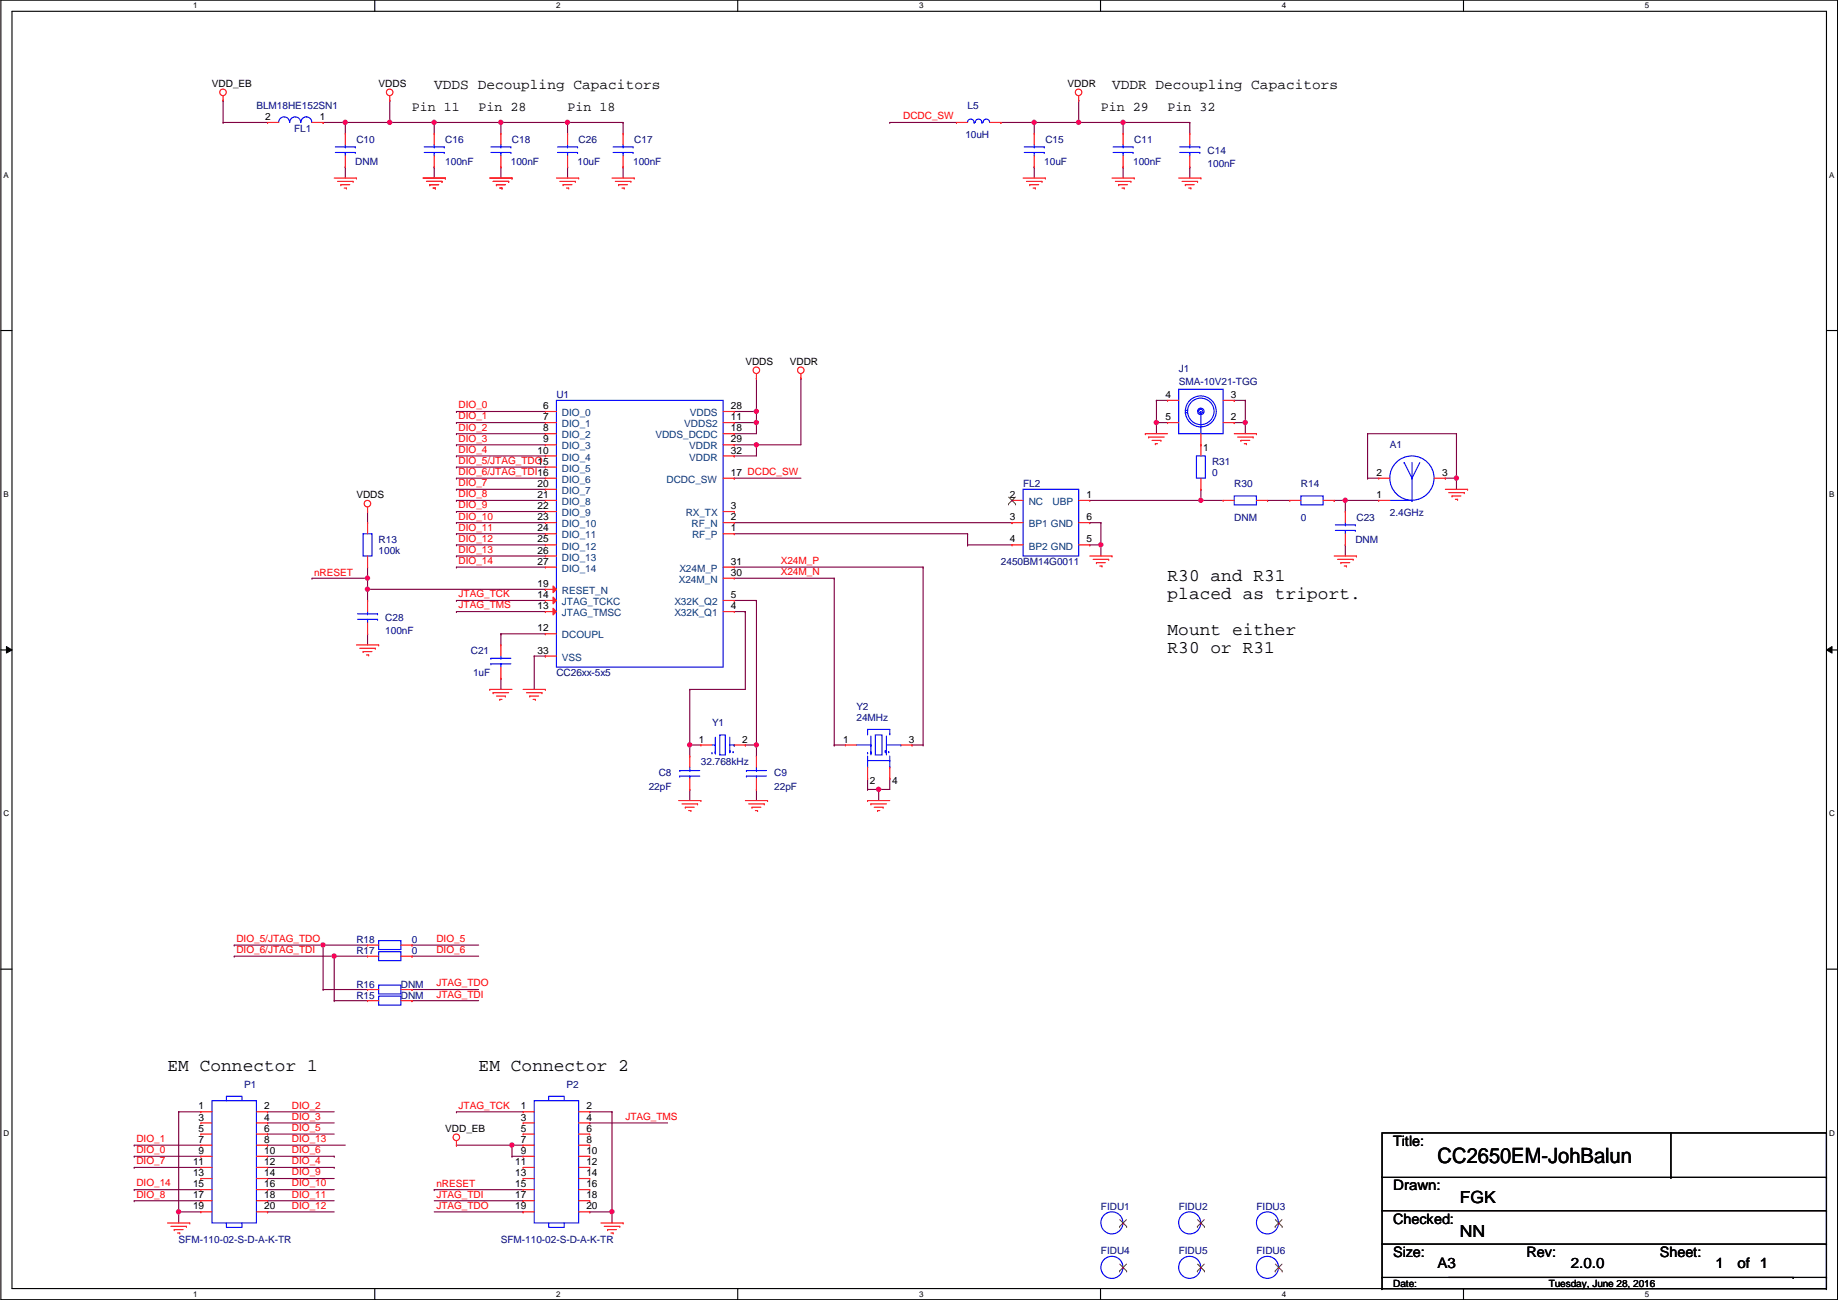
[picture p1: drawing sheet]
<svg xmlns="http://www.w3.org/2000/svg" width="420mm" height="297mm" viewBox="0 0 420 297" stroke-linecap="round" stroke-linejoin="round" font-family="sans-serif">
<path d="M.2 0h419.9v297h-419.9zM2.7 2.6h414.8v291.8h-414.8z" fill="none" stroke="#000" stroke-width=".25"/>
<g fill="#fff">
<path d="M44.2 .3h1v2h-1z"/>
<path d="M44.2 294.7h1v2h-1z"/>
</g>
<path d="M85.7 0v2.6M85.7 294.4v2.6" fill="none" stroke="#000" stroke-width=".25"/>
<g fill="#fff">
<path d="M127.1 .3h1v2h-1z"/>
<path d="M127.1 294.7h1v2h-1z"/>
</g>
<path d="M168.6 0v2.6M168.6 294.4v2.6" fill="none" stroke="#000" stroke-width=".25"/>
<g fill="#fff">
<path d="M210.1 .3h1v2h-1z"/>
<path d="M210.1 294.7h1v2h-1z"/>
</g>
<path d="M251.6 0v2.6M251.6 294.4v2.6" fill="none" stroke="#000" stroke-width=".25"/>
<g fill="#fff">
<path d="M293 .3h1v2h-1z"/>
<path d="M293 294.7h1v2h-1z"/>
</g>
<path d="M334.5 0v2.6M334.5 294.4v2.6" fill="none" stroke="#000" stroke-width=".25"/>
<g fill="#fff">
<path d="M376 .3h1v2h-1z"/>
<path d="M376 294.7h1v2h-1z"/>
<path d="M.8 39h1.2v2h-1.2z"/>
<path d="M418.2 39h1.1v2h-1.1z"/>
<path d="M.8 112h1.2v2h-1.2z"/>
<path d="M418.2 112h1.1v2h-1.1z"/>
</g>
<path d="M.2 75.5h2.5M417.5 75.5h2.6" fill="none" stroke="#000" stroke-width=".25"/>
<g fill="#fff">
<path d="M.8 185h1.3v1.9h-1.3z"/>
<path d="M418.2 185h1.2v1.9h-1.2z"/>
</g>
<path d="M.2 148.5h2.5M417.5 148.5h2.6" fill="none" stroke="#000" stroke-width=".25"/>
<path d="M1.5 147.7l1.2 .8-1.2 .7zM417.5 148.5l1.3-.8v1.5z" fill="#000"/>
<path d="M1.5 147.7l1.2 .8-1.2 .7zM417.5 148.5l1.3-.8v1.5z" fill="none" stroke="#000" stroke-width=".23"/>
<g fill="#fff">
<path d="M.8 257.9h1.3v2h-1.3z"/>
<path d="M418.2 257.9h1.2v2h-1.2z"/>
</g>
<path d="M.2 221.4h2.5M417.5 221.4h2.6" fill="none" stroke="#000" stroke-width=".25"/>
<g fill="none" stroke="#800040" stroke-width=".25">
<path d="M167.8 99.1h.1M167.8 94h.1M167.8 99.1h5.1M167.8 94h5.1M172.9 86.4h.1M172.9 94h.1M172.9 86.4v10.2M167.8 129.6h43.2M167.8 132.1h22.9M190.7 132.1h.1M211 129.6h.1M134.8 256.6h.1"/>
<path d="M134.8 256.6h17.8"/>
</g>
<circle cx="172.9" cy="96.5" r=".49" fill="#f0f"/>
<circle cx="172.9" cy="96.5" r=".49" fill="none" stroke="#f0f" stroke-width=".25"/>
<circle cx="172.9" cy="94" r=".49" fill="#f0f"/>
<circle cx="172.9" cy="94" r=".49" fill="none" stroke="#f0f" stroke-width=".25"/>
<path d="M167.8 96.6h.1M167.8 96.6h5.1M172.9 96.6h.1M172.9 96.6v2.5M183.1 86.4h.1M183.1 86.4v15.2M167.8 101.6h.1M167.8 104.2h.1M167.8 101.6h5.1M172.9 101.6h.1M172.9 101.6v2.6h-5.1" fill="none" stroke="#800040" stroke-width=".25"/>
<circle cx="172.9" cy="101.6" r=".49" fill="#f0f"/>
<circle cx="172.9" cy="101.6" r=".49" fill="none" stroke="#f0f" stroke-width=".25"/>
<path d="M284.7 91.5h.1M284.7 91.5v5.1M167.8 109.3h.1M167.8 109.3h15.3M172.9 101.6h.1M172.9 101.6h10.2M307.5 114.3h.1M307.5 114.3h7.7" fill="none" stroke="#800040" stroke-width=".25"/>
<circle cx="284.7" cy="96.5" r=".49" fill="#f0f"/>
<circle cx="284.7" cy="96.5" r=".49" fill="none" stroke="#f0f" stroke-width=".25"/>
<path d="M167.8 139.7h2.6M167.8 137.2h5.1M170.4 139.7h.1M170.4 139.7v17.8M172.9 137.2h.1M172.9 137.2v33" fill="none" stroke="#800040" stroke-width=".25"/>
<circle cx="172.9" cy="170.2" r=".49" fill="#f0f"/>
<circle cx="172.9" cy="170.2" r=".49" fill="none" stroke="#f0f" stroke-width=".25"/>
<path d="M84 134.7h40.7M124.7 134.7h.1" fill="none" stroke="#800040" stroke-width=".25"/>
<circle cx="84" cy="134.6" r=".49" fill="#f0f"/>
<circle cx="84" cy="134.6" r=".49" fill="none" stroke="#f0f" stroke-width=".25"/>
<path d="M40.8 254h.1M40.8 254h5.1M40.8 254v25.4M40.8 276.9h.1M40.8 276.9h5.1" fill="none" stroke="#800040" stroke-width=".25"/>
<circle cx="40.8" cy="276.9" r=".49" fill="#f0f"/>
<circle cx="40.8" cy="276.9" r=".49" fill="none" stroke="#f0f" stroke-width=".25"/>
<path d="M71.3 132.1h.1M71.3 132.1h12.7M84 132.1h.1M84 134.7h.1M84 129.6v5.1" fill="none" stroke="#800040" stroke-width=".25"/>
<circle cx="84" cy="132.1" r=".49" fill="#f0f"/>
<circle cx="84" cy="132.1" r=".49" fill="none" stroke="#f0f" stroke-width=".25"/>
<g fill="none" stroke="#800040" stroke-width=".25">
<path d="M104.3 94h.1M104.3 96.6h.1M104.3 99.1h.1M104.3 94h20.4M104.3 96.6h20.4M104.3 99.1h20.4M84 119.4h.1M84 116.9v2.5M104.3 101.6h.1M104.3 104.2h.1M104.3 106.7h.1M104.3 109.3h.1"/>
<path d="M104.3 101.6h20.4M104.3 104.2h20.4M104.3 106.7h20.4M104.3 109.3h20.4M84 137.2h.1M84 134.7v2.5M104.3 139.7h.1M104.3 137.2h.1M104.3 139.7h20.4M104.3 137.2h20.4M84 144.8h.1M84 144.8v2.6"/>
<path d="M114.5 155h.1M114.5 144.8h.1M114.5 144.8v2.6M114.5 155v2.5M114.5 144.8h10.2M122.1 149.9h.1M122.1 149.9v7.6M122.1 149.9h2.6M124.7 149.9h.1M61.2 256.6h.1M61.2 256.6h15.2M134.8 254h.1"/>
<path d="M134.8 254h5.1M139.9 254h.1M139.9 254v25.4M30.7 264.2h.1M30.7 261.7h.1M30.7 264.2h15.2M30.7 261.7h15.2M99.3 271.8h.1M99.3 271.8h20.3M134.8 276.9h.1M134.8 276.9h5.1M139.9 276.9h.1"/>
</g>
<circle cx="139.9" cy="276.9" r=".49" fill="#f0f"/>
<circle cx="139.9" cy="276.9" r=".49" fill="none" stroke="#f0f" stroke-width=".25"/>
<g fill="none" stroke="#800040" stroke-width=".25">
<path d="M312.6 99.1h.1M312.6 99.1v10.2M312.6 99.1h20.3M332.9 99.1h.1M332.9 99.1v10.2M104.3 111.8h.1M104.3 114.3h.1M104.3 116.9h.1M104.3 119.4h.1M104.3 111.8h20.4M104.3 114.3h20.4M104.3 116.9h20.4"/>
<path d="M104.3 119.4h20.4M312.6 109.3h.1M312.6 109.3h2.6M104.3 122h.1M104.3 124.5h.1M104.3 127h.1M104.3 129.6h.1M104.3 122h20.4M104.3 124.5h20.4M104.3 127h20.4M104.3 129.6h20.4M167.8 122h53.4"/>
<path d="M221.2 122h.1M221.2 124.5h.1M221.2 122v2.5M61.2 254h.1M61.2 254h15.2M104.3 254h.1M104.3 254h15.3M61.2 269.3h.1M61.2 271.8h.1M61.2 274.4h.1M61.2 276.9h.1M61.2 269.3h15.2"/>
<path d="M61.2 271.8h15.2M61.2 274.4h15.2M61.2 276.9h15.2"/>
</g>
<circle cx="332.9" cy="109.2" r=".49" fill="#f0f"/>
<circle cx="332.9" cy="109.2" r=".49" fill="none" stroke="#f0f" stroke-width=".25"/>
<g fill="none" stroke="#800040" stroke-width=".25">
<path d="M264.4 91.5h.1M264.4 96.6h.1M264.4 91.5h2.5M264.4 96.6h2.5M264.4 91.5v5.1M282.1 91.5h.1M282.1 96.6h.1M282.1 91.5h2.6M282.1 96.6h2.6M284.7 96.6h.1M284.7 96.6v2.5M307.5 114.3h.1"/>
<path d="M307.5 114.3v2.6M330.4 109.3h.1M330.4 109.3h2.5M332.9 109.3h.1M332.9 109.3v2.5"/>
</g>
<circle cx="264.3" cy="96.5" r=".49" fill="#f0f"/>
<circle cx="264.3" cy="96.5" r=".49" fill="none" stroke="#f0f" stroke-width=".25"/>
<path d="M264.4 96.6h.1M264.4 96.6v2.5M289.8 114.3h.1M289.8 114.3h5M61.2 266.7h15.2M76.4 266.7h.1M104.3 261.7h.1M104.3 261.7h12.7" fill="none" stroke="#800040" stroke-width=".25"/>
<circle cx="117" cy="261.6" r=".49" fill="#f0f"/>
<circle cx="117" cy="261.6" r=".49" fill="none" stroke="#f0f" stroke-width=".25"/>
<g fill="none" stroke="#800040" stroke-width=".25">
<path d="M190.7 170.2h.1M190.7 170.2h2.5M198.3 177.8h.1M198.3 177.8v2.6M203.4 177.8h.1M203.4 177.8v2.6h-5.1M208.5 170.2h.1M208.5 170.2h2.5M198.3 180.4h.1M200.9 180.4h.1M200.9 180.4v2.5M117 264.2h.1"/>
<path d="M117 261.7h.1M117 264.2h2.6M117 261.7v2.5M117 261.7h2.6M119.6 261.7h.1"/>
</g>
<circle cx="200.8" cy="180.4" r=".49" fill="#f0f"/>
<circle cx="200.8" cy="180.4" r=".49" fill="none" stroke="#f0f" stroke-width=".25"/>
<path d="M190.7 132.1v38.1M211 129.6v40.6M157.7 170.2h.1M157.7 170.2h2.5M170.4 170.2h.1M170.4 170.2h2.5M190.7 170.2h.1M211 170.2h.1" fill="none" stroke="#800040" stroke-width=".25"/>
<circle cx="157.7" cy="170.2" r=".49" fill="#f0f"/>
<circle cx="157.7" cy="170.2" r=".49" fill="none" stroke="#f0f" stroke-width=".25"/>
<g fill="none" stroke="#800040" stroke-width=".25">
<path d="M157.7 157.5h.1M157.7 157.5v15.3M157.7 157.5h12.7M157.7 170.2h.1M172.9 170.2h.1M172.9 170.2v2.6M157.7 180.4h.1M157.7 180.4v2.5M172.9 180.4h.1M172.9 180.4v2.5M53.5 218.5h.1M53.5 215.9h.1"/>
<path d="M53.5 218.5h22.9M53.5 215.9h20.4M73.9 215.9h.1M73.9 215.9v10.2M30.7 266.7h.1M30.7 274.4h.1M30.7 271.8h.1M30.7 266.7h15.2M30.7 274.4h15.2M30.7 271.8h15.2M61.2 261.7h.1M61.2 261.7h17.7"/>
</g>
<circle cx="73.8" cy="215.9" r=".49" fill="#f0f"/>
<circle cx="73.8" cy="215.9" r=".49" fill="none" stroke="#f0f" stroke-width=".25"/>
<path d="M73.9 215.9h.1M73.9 215.9h10.1M76.4 218.5h.1M76.4 218.5v10.1M73.9 226.1h.1M73.9 226.1h10.1" fill="none" stroke="#800040" stroke-width=".25"/>
<circle cx="76.4" cy="218.5" r=".49" fill="#f0f"/>
<circle cx="76.4" cy="218.5" r=".49" fill="none" stroke="#f0f" stroke-width=".25"/>
<g fill="none" stroke="#800040" stroke-width=".25">
<path d="M274.5 111.8h.1M274.5 114.3h.1M274.5 111.8v2.5M274.5 114.3h5.1M305 114.3h.1M305 114.3h2.5M307.5 124.5h.1M307.5 124.5v2.5M76.4 218.5h.1M76.4 218.5h7.6M94.2 215.9h.1M94.2 218.5h.1"/>
<path d="M94.2 218.5h15.2M94.2 215.9h15.2M76.4 228.6h.1M76.4 228.6h7.6M94.2 228.6h.1M94.2 226.1h.1M94.2 228.6h15.2M94.2 226.1h15.2M61.2 259.1h.1M61.2 259.1h15.2M61.2 264.2h15.2M76.4 264.2h.1"/>
<path d="M99.3 276.9h20.3M99.3 274.4h20.3M119.6 276.9h.1M119.6 274.4h.1"/>
</g>
<circle cx="307.5" cy="114.3" r=".49" fill="#f0f"/>
<circle cx="307.5" cy="114.3" r=".49" fill="none" stroke="#f0f" stroke-width=".25"/>
<path d="M167.8 119.4h63.5M231.3 119.4h.1M249.1 119.4h.1M249.1 119.4h2.6M251.7 119.4h.1M251.7 119.4v7.6M249.1 124.5h.1M249.1 124.5h2.6M251.7 124.5h.1" fill="none" stroke="#800040" stroke-width=".25"/>
<circle cx="251.6" cy="124.5" r=".49" fill="#f0f"/>
<circle cx="251.6" cy="124.5" r=".49" fill="none" stroke="#f0f" stroke-width=".25"/>
<path d="M249.1 114.3h25.4M274.5 114.3h.1M221.2 124.5h.1M221.2 124.5h10.1" fill="none" stroke="#800040" stroke-width=".25"/>
<circle cx="274.5" cy="114.3" r=".49" fill="#f0f"/>
<circle cx="274.5" cy="114.3" r=".49" fill="none" stroke="#f0f" stroke-width=".25"/>
<path d="M78.9 28h.1M78.9 28h10.2" fill="none" stroke="#800040" stroke-width=".25"/>
<circle cx="89.1" cy="28" r=".49" fill="#f0f"/>
<circle cx="89.1" cy="28" r=".49" fill="none" stroke="#f0f" stroke-width=".25"/>
<circle cx="78.9" cy="28" r=".49" fill="#f0f"/>
<circle cx="78.9" cy="28" r=".49" fill="none" stroke="#f0f" stroke-width=".25"/>
<path d="M89.1 22.9h.1M89.1 28h.1M89.1 22.9v5.1M89.1 28h25.4M99.3 28h.1M99.3 28v2.5M129.7 38.1h.1M129.7 38.1v2.6M142.4 38.1h.1M142.4 28h.1M142.4 28v2.5M142.4 38.1v2.6" fill="none" stroke="#800040" stroke-width=".25"/>
<circle cx="114.5" cy="28" r=".49" fill="#f0f"/>
<circle cx="114.5" cy="28" r=".49" fill="none" stroke="#f0f" stroke-width=".25"/>
<circle cx="99.2" cy="28" r=".49" fill="#f0f"/>
<circle cx="99.2" cy="28" r=".49" fill="none" stroke="#f0f" stroke-width=".25"/>
<path d="M114.5 28h.1M114.5 28v2.5M114.5 28h27.9M129.7 28h.1M129.7 28v2.5" fill="none" stroke="#800040" stroke-width=".25"/>
<circle cx="129.7" cy="28" r=".49" fill="#f0f"/>
<circle cx="129.7" cy="28" r=".49" fill="none" stroke="#f0f" stroke-width=".25"/>
<g fill="none" stroke="#800040" stroke-width=".25">
<path d="M51 22.9h.1M51 28h.1M51 22.9v5.1M51 28h10.2M73.9 28h.1M73.9 28h5M78.9 38.1h.1M78.9 28h.1M78.9 28v2.5M78.9 38.1v2.6M99.3 38.1h.1M99.3 38.1v2.6"/>
<path d="M114.5 38.1h.1M114.5 38.1v2.6M256.7 28h.1M256.7 28h15.3"/>
</g>
<circle cx="256.7" cy="28" r=".49" fill="#f0f"/>
<circle cx="256.7" cy="28" r=".49" fill="none" stroke="#f0f" stroke-width=".25"/>
<path d="M203.4 28h.1M203.4 28h15.2M228.8 28h.1M228.8 28h17.8M236.4 38.1h.1M236.4 28h.1M236.4 28v2.5M236.4 38.1v2.6" fill="none" stroke="#800040" stroke-width=".25"/>
<circle cx="246.6" cy="28" r=".49" fill="#f0f"/>
<circle cx="246.6" cy="28" r=".49" fill="none" stroke="#f0f" stroke-width=".25"/>
<circle cx="236.4" cy="28" r=".49" fill="#f0f"/>
<circle cx="236.4" cy="28" r=".49" fill="none" stroke="#f0f" stroke-width=".25"/>
<path d="M246.6 22.9h.1M246.6 28h.1M246.6 22.9v5.1M246.6 28h10.1M256.7 28h.1M256.7 38.1h.1M256.7 28v2.5M256.7 38.1v2.6M272 38.1h.1M272 28h.1M272 28v2.5M272 38.1v2.6" fill="none" stroke="#800040" stroke-width=".25"/>
<g fill="none" stroke="#f00" stroke-width=".25">
<path d="M51 22.9h.1M51 21.9v1M89.1 22.9h.1M89.1 21.9v1M218.6 28h.1M218.6 28h2.6M226.3 28h2.5M228.8 28h.1M246.6 22.9h.1M246.6 21.9v1M256.7 30.5h.1M256.7 38.1h.1"/>
<path d="M256.7 30.5v2.6M256.7 35.6v2.5M76.4 40.7h5.1M77.2 41.4h3.5M77.9 42.2h.1M77.9 42.2h2.1M78.7 43h.5M79.2 43h.1M80.7 41.4h.1M81.5 40.7h.1M96.7 40.7h5.1M97.5 41.4h3.5"/>
<path d="M98.2 42.2h.1M98.2 42.2h2.1M99 43h.5M99.5 43h.1M101 41.4h.1M101.8 40.7h.1M112 40.7h5M112.7 41.4h3.6M113.5 42.2h.1M113.5 42.2h2M114.2 43h.6M114.8 43h.1"/>
<path d="M116.3 41.4h.1M117 40.7h.1M127.2 40.7h5.1M128 41.4h3.5M128.7 42.2h.1M128.7 42.2h2.1M129.5 43h.5M130 43h.1M131.5 41.4h.1M132.3 40.7h.1M139.9 40.7h5.1M140.7 41.4h3.5"/>
<path d="M141.4 42.2h.1M141.4 42.2h2.1M142.2 43h.5M142.7 43h.1M144.2 41.4h.1M145 40.7h.1M233.9 40.7h5.1M234.6 41.4h3.6M235.4 42.2h.1M235.4 42.2h2M236.2 43h.5M236.7 43h.1"/>
<path d="M238.2 41.4h.1M239 40.7h.1M254.2 40.7h5.1M255 41.4h3.5M255.7 42.2h.1M255.7 42.2h2.1M256.5 43h.5M257 43h.1M258.5 41.4h.1M259.3 40.7h.1M269.4 40.7h5.1M270.2 41.4h3.6"/>
<path d="M271 42.2h.1M271 42.2h2M271.7 43h.5M272.2 43h.1M273.8 41.4h.1M274.5 40.7h.1M124.7 94h.1M124.7 96.6h.1M124.7 99.1h.1M124.7 99.1h2.5M124.7 96.6h2.5M124.7 94h2.5"/>
<path d="M165.3 99.1h2.5M165.3 96.6h2.5M165.3 94h2.5M167.8 94h.1M167.8 96.6h.1M167.8 99.1h.1M172.9 86.4h.1M172.9 85.4v1M183.1 86.4h.1M183.1 85.4v1M261.8 99.1h.1M261.8 99.1h5.1"/>
<path d="M262.6 99.9h.1M262.6 99.9h3.5M266.9 91.5h.1M266.9 96.6h.1M266.9 96.6h2.5M266.9 91.5h2.5M274.5 99.1v2.5M279.6 96.6h2.5M279.6 91.5h2.5M282.1 96.6h.1M282.1 91.5h.1M282.1 99.1h5.1"/>
<path d="M282.9 99.9h3.6M286.5 99.9h.1M287.2 99.1h.1M84 116.9h.1M84 115.9v1M124.7 101.6h.1M124.7 104.2h.1M124.7 106.7h.1M124.7 109.3h.1M124.7 111.8h.1M124.7 114.3h.1M124.7 116.9h.1"/>
<path d="M124.7 119.4h.1M124.7 111.8h2.5M124.7 114.3h2.5M124.7 101.6h2.5M124.7 104.2h2.5M124.7 106.7h2.5M124.7 109.3h2.5M124.7 116.9h2.5M124.7 119.4h2.5M165.3 101.6h2.5M165.3 104.2h2.5M167.8 101.6h.1"/>
<path d="M167.8 104.2h.1M263.3 100.6h2.1M264.1 101.4h.1M264.1 101.4h.5M265.4 100.6h.1M274.5 101.6h.1M279.6 114.3h.1M279.6 114.3h2.5M283.7 100.6h.1M283.7 100.6h2M284.4 101.4h.5M284.9 101.4h.1"/>
<path d="M287.2 114.3h2.6M289.8 114.3h.1M294.8 114.3h.1M294.8 114.3h2.6M302.5 114.3h2.5M305 114.3h.1M307.5 116.9h.1M307.5 116.9v2.5M330.4 111.8h5.1M331.2 112.6h3.5M331.9 113.3h.1M331.9 113.3h2.1"/>
<path d="M332.7 114.1h.5M333.2 114.1h.1M334.7 112.6h.1M335.5 111.8h.1M124.7 122h.1M124.7 124.5h.1M124.7 127h.1M124.7 129.6h.1M124.7 127h2.5M124.7 122h2.5M124.7 124.5h2.5M124.7 129.6h2.5"/>
<path d="M249.1 127h5.1M249.9 127.8h3.5M250.6 128.6h.1M250.6 128.6h2.1M251.4 129.3h.5M251.9 129.3h.1M253.4 127.8h.1M254.2 127h.1M305 127h5.1M305.8 127.8h3.5M306.5 128.6h.1M306.5 128.6h2.1"/>
<path d="M307.3 129.3h.5M307.5 124.5h.1M307.5 122v2.5M307.8 129.3h.1M309.3 127.8h.1M310.1 127h.1M81.5 147.4h5.1M82.2 148.1h3.6M83 148.9h.1M83 148.9h2M83.8 149.6h.5M84.3 149.6h.1"/>
<path d="M85.8 148.1h.1M86.6 147.4h.1M112 157.5h.1M112 157.5h5M112.7 158.3h.1M112.7 158.3h3.6M113.5 159h2M114.2 159.8h.1M114.2 159.8h.6M115.5 159h.1M119.6 157.5h5.1M120.3 158.3h3.6"/>
<path d="M121.1 159h.1M121.1 159h2M121.9 159.8h.5M122.4 159.8h.1M123.9 158.3h.1M124.7 157.5h.1M124.7 149.9h.1M124.7 144.8h.1M124.7 149.9h2.5M124.7 144.8h2.5M157.7 172.8h.1M157.7 172.8v2.5"/>
<path d="M157.7 177.8v2.6M193.2 170.2h.1M193.2 170.2h2.6M198.3 177.8h.1M198.3 175.3v2.5M203.4 177.8h.1M203.4 175.3v2.5M205.9 170.2h2.6M208.5 170.2h.1M155.1 182.9h5.1M155.9 183.7h3.6M156.7 184.4h.1"/>
<path d="M156.7 184.4h2M157.4 185.2h.5M157.7 180.4h.1M157.9 185.2h.1M159.5 183.7h.1M160.2 182.9h.1M170.4 182.9h5.1M171.1 183.7h3.6M171.9 184.4h.1M171.9 184.4h2M172.7 185.2h.5M173.2 185.2h.1"/>
<path d="M174.7 183.7h.1M175.5 182.9h.1M198.3 182.9h.1M198.3 182.9h5.1M199.1 183.7h.1M199.1 183.7h3.5M199.8 184.4h2.1M200.6 185.2h.1M200.6 185.2h.5M201.9 184.4h.1M84 218.5h.1M84 218.5h2.6"/>
<path d="M91.6 218.5h2.6M94.2 218.5h.1M84 228.6h.1M84 228.6h2.6M91.6 228.6h2.6M94.2 228.6h.1M119.6 254h.1M119.6 256.6h.1M119.6 259.1h.1M119.6 254h2.5M119.6 256.6h2.5M119.6 259.1h2.5"/>
<path d="M132.3 254h2.5M132.3 256.6h2.5M132.3 259.1h2.5M134.8 254h.1M134.8 256.6h.1M134.8 259.1h.1M38.3 279.4h5.1M43.4 279.4h.1M104.3 261.7h.1M104.3 260.6v1.1M119.6 261.7h.1M119.6 264.2h.1"/>
<path d="M119.6 266.7h.1M119.6 269.3h.1M119.6 271.8h.1M119.6 274.4h.1M119.6 276.9h.1M119.6 261.7h2.5M119.6 264.2h2.5M119.6 266.7h2.5M119.6 269.3h2.5M119.6 271.8h2.5M119.6 274.4h2.5M119.6 276.9h2.5"/>
<path d="M132.3 261.7h2.5M132.3 264.2h2.5M132.3 266.7h2.5M132.3 269.3h2.5M132.3 271.8h2.5M132.3 274.4h2.5M132.3 276.9h2.5M134.8 261.7h.1M134.8 264.2h.1M134.8 266.7h.1M134.8 269.3h.1M134.8 271.8h.1"/>
<path d="M134.8 274.4h.1M134.8 276.9h.1M137.4 279.4h5M142.4 279.4h.1M274.5 279.4h.1M39.1 280.2h3.5M39.8 281h.1M39.8 281h2.1M40.6 281.7h.5M41.1 281.7h.1M42.6 280.2h.1M138.1 280.2h3.6"/>
<path d="M138.9 281h.1M138.9 281h2M139.6 281.7h.6M140.2 281.7h.1M141.7 280.2h.1M292.3 289.6h.1"/>
<circle cx="51" cy="21.1" r=".75"/>
<circle cx="89.1" cy="21.1" r=".75"/>
<circle cx="246.6" cy="21.1" r=".75"/>
<circle cx="172.9" cy="84.6" r=".75"/>
<circle cx="183.1" cy="84.6" r=".75"/>
<circle cx="84" cy="115.1" r=".75"/>
<circle cx="104.3" cy="259.9" r=".75"/>
</g>
<g fill="none" stroke="#000" stroke-width=".25">
<path d="M315.9 258.9h101.6v33h-101.6zM382 258.9v10.1M315.9 269h101.6M315.9 276.6h101.6M382 269h.1M417.5 269h.1M417.5 276.6h.1M315.9 294.4h.1M315.9 284.3h101.6M315.9 291.9v2.5M315.9 294.4h101.6M331.2 291.9h78.7"/>
<path d="M409.9 291.9h.1M417.5 284.3h.1M417.5 294.4h.1M417.5 291.9h.1M417.5 291.9v2.5"/>
</g>
<g fill="none" stroke="#00f" stroke-width=".25">
<path d="M221.2 28a.74 .74 0 0 1 .7-.8 .74 .74 0 0 1 .8 .8M222.7 28h.3a.74 .74 0 0 1 .7-.8 .74 .74 0 0 1 .7 .8M222.7 28h.1M224.5 28h.2a.74 .74 0 0 1 .8-.8 .74 .74 0 0 1 .7 .8M224.5 28h.1M254.5 34.8h4.5M254.5 33.6h4.5M256.7 33.6h.1M256.7 34.8h.1M256.7 33.1v.5M256.7 34.8v.8M259 34.8h.1"/>
<path d="M259 33.6h.1M127.2 91.5h38.1v60.9h-38.1zM269.4 88.9h10.2v10.2h-10.2zM271 94.3h.1M271 94.3h.5M271 93.8h.5M271.5 93.8h.1M274.5 94h.1M274.5 94v5.1M282.1 113.3h5.1v2.1h-5.1zM297.4 113.3h5.1v2.1h-5.1zM305.3 119.9h4.5"/>
<path d="M307.5 119.9h.1M307.5 119.4v.5M309.8 119.9h.1M305.3 121.2h4.5M307.5 121.2h.1M307.5 121.2v.8M309.8 121.2h.1M155.4 176.1h.1M155.4 177.3h.1M155.4 176.1h4.6M155.4 177.3h4.6M157.7 177.3h.1"/>
<path d="M157.7 176.1h.1M157.7 175.3v.8M157.7 177.3v.5M195.8 170.2h3.3M198.3 166.7h.1M198.3 167.7h.1M198.3 175.3h.1M198.3 172h.1M198.3 173.8h.1M198.3 173.8h5.1M198.3 166.7h5.1v1M198.3 166.7v1"/>
<path d="M198.3 172.8v2.5M199.1 170.2h.1M199.1 172h.1M199.1 171.7h.1M199.1 172.3h.1M199.1 168.2v4.1M200.1 167.9h1.5v4.6h-1.5zM202.4 171.7h.1M202.4 171.5h.1M202.6 172.3h.1M202.6 170.2h3.3M202.6 168.2v4.1"/>
<path d="M203.1 171.7h.1M203.4 173.8h.1M203.4 167.7h.1M203.4 175.3h.1M203.4 172.8v2.5M205.9 170.2h.1M86.6 217.5h5v2h-5zM86.6 227.6h5v2.1h-5zM122.1 251.5h10.2v27.9h-10.2zM125.4 251.5v-1h3.6v1M125.4 279.4v1.1h3.6v-1.1"/>
<circle cx="274.5" cy="94" r=".75"/>
<circle cx="274.5" cy="94" r="3.5"/>
<circle cx="274.5" cy="94" r=".49"/>
<circle cx="274.5" cy="94" r="3"/>
<circle cx="272" cy="279.4" r="2.52"/>
<circle cx="289.7" cy="289.6" r="2.52"/>
</g>
<path d="M273.8 278.7l1.5 1.5M275.3 278.7l-1.6 1.5M273.7 280.2h.1M275.3 280.2h.1M291.5 290.4h.1M291.5 288.8l1.6 1.6M293.1 288.8l-1.6 1.6M293.1 290.4h.1" fill="none" stroke="#804000" stroke-width=".23"/>
<path d="M126.4 133.9l.8 .8-.8 .7z" fill="#f00"/>
<path d="M124.7 134.7h.1M124.7 134.7h2.5M126.4 133.9l.8 .8-.8 .7z" fill="none" stroke="#f00" stroke-width=".25"/>
<path d="M126.4 139l.8 .7-.8 .8z" fill="#f00"/>
<path d="M124.7 139.7h.1M124.7 139.7h2.5M126.4 139l.8 .7-.8 .8z" fill="none" stroke="#f00" stroke-width=".25"/>
<path d="M126.4 136.4l.8 .8-.8 .8z" fill="#f00"/>
<g fill="none" stroke="#f00" stroke-width=".25">
<path d="M61.2 28h.1M61.2 28h2.5M71.3 28h2.6M73.9 28h.1M78.9 30.5h.1M78.9 38.1h.1M78.9 30.5v2.6M78.9 35.6v2.5M99.3 30.5h.1M99.3 38.1h.1M99.3 30.5v2.6M99.3 35.6v2.5"/>
<path d="M114.5 30.5h.1M114.5 38.1h.1M114.5 30.5v2.6M114.5 35.6v2.5M129.7 30.5h.1M129.7 38.1h.1M129.7 30.5v2.6M129.7 35.6v2.5M142.4 30.5h.1M142.4 38.1h.1M142.4 30.5v2.6M142.4 35.6v2.5"/>
<path d="M236.4 30.5h.1M236.4 38.1h.1M236.4 30.5v2.6M236.4 35.6v2.5M272 30.5h.1M272 38.1h.1M272 30.5v2.6M272 35.6v2.5M84 119.4h.1M84 119.4v2.6M165.3 119.4h2.5M165.3 116.9h2.5"/>
<path d="M165.3 109.3h2.5M167.8 119.4h.1M167.8 116.9h.1M167.8 109.3h.1M231.3 114.3h.1M231.3 119.4h.1M231.3 119.4h2.6M231.3 114.3h2.6M246.6 119.4h2.5M246.6 114.3h2.5M249.1 114.3h.1M249.1 119.4h.1"/>
<path d="M274.5 101.6h.1M274.5 111.8h.1M274.5 101.6v2.6M274.5 109.3v2.5M315.2 109.3h.1M315.2 114.3h.1M315.2 109.3h2.5M315.2 114.3h2.5M327.9 109.3h2.5M330.4 109.3h.1M84 129.6h.1M84 137.2h.1"/>
<path d="M84 127v2.6M84 137.2v2.5M124.7 137.2h.1M124.7 137.2h2.5M126.4 136.4l.8 .8-.8 .8zM165.3 137.2h2.5M165.3 139.7h2.5M165.3 132.1h2.5M165.3 129.6h2.5M165.3 122h2.5M167.8 139.7h.1M167.8 137.2h.1"/>
<path d="M167.8 132.1h.1M167.8 129.6h.1M167.8 122h.1M231.3 124.5h.1M231.3 124.5h2.6M246.6 124.5h2.5M249.1 124.5h.1M84 144.8h.1M84 142.3v2.5M114.5 147.4h.1M114.5 155h.1M114.5 147.4v2.5"/>
<path d="M114.5 152.4v2.6M160.2 170.2h.1M160.2 170.2h2.6M167.8 170.2h2.6M170.4 170.2h.1M172.9 172.8h.1M172.9 172.8v2.5M172.9 177.8v2.6M172.9 180.4h.1M84 215.9h.1M84 215.9h2.6M91.6 215.9h2.6"/>
<path d="M94.2 215.9h.1M84 226.1h.1M84 226.1h2.6M91.6 226.1h2.6M94.2 226.1h.1M45.9 254h.1M45.9 256.6h.1M45.9 259.1h.1M45.9 254h2.6M45.9 256.6h2.6M45.9 259.1h2.6M58.6 254h2.6"/>
<path d="M58.6 256.6h2.6M58.6 259.1h2.6M61.2 254h.1M61.2 256.6h.1M61.2 259.1h.1M45.9 261.7h.1M45.9 264.2h.1M45.9 266.7h.1M45.9 269.3h.1M45.9 271.8h.1M45.9 274.4h.1M45.9 276.9h.1"/>
<path d="M45.9 261.7h2.6M45.9 264.2h2.6M45.9 266.7h2.6M45.9 269.3h2.6M45.9 271.8h2.6M45.9 274.4h2.6M45.9 276.9h2.6M58.6 261.7h2.6M58.6 264.2h2.6M58.6 266.7h2.6M58.6 269.3h2.6M58.6 271.8h2.6"/>
<path d="M58.6 274.4h2.6M58.6 276.9h2.6M61.2 261.7h.1M61.2 264.2h.1M61.2 266.7h.1M61.2 269.3h.1M61.2 271.8h.1M61.2 274.4h.1M61.2 276.9h.1M256.7 279.4h.1M292.3 279.4h.1M256.7 289.6h.1"/>
<path d="M274.5 289.6h.1"/>
</g>
<g fill="none" stroke="#00f" stroke-width=".25">
<path d="M63.7 28a1.25 1.25 0 0 1 1.2-1.3 1.25 1.25 0 0 1 1.3 1.3M66.2 28a1.25 1.25 0 0 1 1.3-1.3 1.25 1.25 0 0 1 1.2 1.3M68.8 28a1.25 1.25 0 0 1 1.2-1.3 1.25 1.25 0 0 1 1.3 1.3M76.7 34.8h4.5M76.7 33.6h4.5M78.9 33.6h.1M78.9 34.8h.1M78.9 33.1v.5M78.9 34.8v.8M81.2 34.8h.1M81.2 33.6h.1M97 34.8h4.5"/>
<path d="M97 33.6h4.5M99.3 33.6h.1M99.3 34.8h.1M99.3 33.1v.5M99.3 34.8v.8M101.5 34.8h.1M101.5 33.6h.1M112.2 34.8h4.6M112.2 33.6h4.6M114.5 33.6h.1M114.5 34.8h.1M114.5 33.1v.5"/>
<path d="M114.5 34.8v.8M116.8 34.8h.1M116.8 33.6h.1M127.5 34.8h4.5M127.5 33.6h4.5M129.7 33.6h.1M129.7 34.8h.1M129.7 33.1v.5M129.7 34.8v.8M132 34.8h.1M132 33.6h.1M140.2 34.8h4.5"/>
<path d="M140.2 33.6h4.5M142.4 33.6h.1M142.4 34.8h.1M142.4 33.1v.5M142.4 34.8v.8M144.7 34.8h.1M144.7 33.6h.1M234.1 34.8h4.6M234.1 33.6h4.6M236.4 33.6h.1M236.4 34.8h.1M236.4 33.1v.5"/>
<path d="M236.4 34.8v.8M238.7 34.8h.1M238.7 33.6h.1M269.7 34.8h4.6M269.7 33.6h4.6M272 33.6h.1M272 34.8h.1M272 33.1v.5M272 34.8v.8M274.3 34.8h.1M274.3 33.6h.1M233.9 111.8h12.7v15.2h-12.7z"/>
<path d="M273.5 104.2h2v5.1h-2zM317.7 114.3h5.1M321 105.7h.1M321 105.7l1.8 3.6M322.8 114.3h.1M322.8 109.3h.1M322.8 105.7v8.6M324.6 105.7l-1.8 3.6M83 122h2v5h-2zM84 139.7v.6M81.7 141.5h4.6M81.7 140.3h4.6"/>
<path d="M84 140.3h.1M84 141.5h.1M84 141.5v.8M86.3 141.5h.1M86.3 140.3h.1M112.2 151.7h.1M112.2 150.4h.1M112.2 151.7h4.6M112.2 150.4h4.6M114.5 150.4h.1M114.5 151.7h.1M114.5 149.9v.5"/>
<path d="M114.5 151.7v.7M162.8 172h.1M162.8 170.2h.7M163.5 170.2h.1M163.5 171.7h.1M163.5 172h.1M163.5 168.4v3.6M164.5 167.9h1.3v4.6h-1.3zM166.8 171.7h.1M166.8 171.5h.1M166.8 170.2h1M166.8 168.4v3.3"/>
<path d="M167.6 171.7h.1M167.8 170.2h.1M170.6 176.1h.1M170.6 177.3h.1M170.6 176.1h4.6M170.6 177.3h4.6M172.9 177.3h.1M172.9 176.1h.1M172.9 175.3v.8M172.9 177.3v.5M86.6 214.9h5v2.1h-5zM86.6 225.1h5v2h-5z"/>
<path d="M48.5 251.5h10.1v27.9h-10.1zM51.8 251.5v-1h3.5v1M51.8 279.4v1.1h3.5v-1.1"/>
<circle cx="322.8" cy="109.2" r="5.1"/>
<circle cx="254.2" cy="279.4" r="2.52"/>
<circle cx="289.7" cy="279.4" r="2.52"/>
<circle cx="254.2" cy="289.6" r="2.52"/>
<circle cx="272" cy="289.6" r="2.52"/>
</g>
<g fill="none" stroke="#804000" stroke-width=".23">
<path d="M230.5 115.1h.1M230.6 113.6l1.5 1.5M232.1 113.6l-1.6 1.5M232.1 115.1h.1M256 278.7l1.5 1.5M257.5 278.7l-1.6 1.5M291.5 278.7l1.6 1.5M293.1 278.7l-1.6 1.5M255.9 280.2h.1M255.9 290.4h.1M256 288.8l1.5 1.6M257.5 288.8l-1.6 1.6"/>
<path d="M257.5 280.2h.1M257.5 290.4h.1M273.7 290.4h.1M273.8 288.8l1.5 1.6M275.3 288.8l-1.6 1.6M275.3 290.4h.1M291.5 280.2h.1M293.1 280.2h.1"/>
</g>
<circle cx="172.9" cy="96.5" r=".49" fill="#f0f"/>
<circle cx="172.9" cy="96.5" r=".49" fill="none" stroke="#f0f" stroke-width=".25"/>
<circle cx="172.9" cy="94" r=".49" fill="#f0f"/>
<circle cx="172.9" cy="94" r=".49" fill="none" stroke="#f0f" stroke-width=".25"/>
<circle cx="172.9" cy="101.6" r=".49" fill="#f0f"/>
<circle cx="172.9" cy="101.6" r=".49" fill="none" stroke="#f0f" stroke-width=".25"/>
<circle cx="284.7" cy="96.5" r=".49" fill="#f0f"/>
<circle cx="284.7" cy="96.5" r=".49" fill="none" stroke="#f0f" stroke-width=".25"/>
<circle cx="172.9" cy="170.2" r=".49" fill="#f0f"/>
<circle cx="172.9" cy="170.2" r=".49" fill="none" stroke="#f0f" stroke-width=".25"/>
<circle cx="84" cy="134.6" r=".49" fill="#f0f"/>
<circle cx="84" cy="134.6" r=".49" fill="none" stroke="#f0f" stroke-width=".25"/>
<circle cx="40.8" cy="276.9" r=".49" fill="#f0f"/>
<circle cx="40.8" cy="276.9" r=".49" fill="none" stroke="#f0f" stroke-width=".25"/>
<circle cx="84" cy="132.1" r=".49" fill="#f0f"/>
<circle cx="84" cy="132.1" r=".49" fill="none" stroke="#f0f" stroke-width=".25"/>
<circle cx="139.9" cy="276.9" r=".49" fill="#f0f"/>
<circle cx="139.9" cy="276.9" r=".49" fill="none" stroke="#f0f" stroke-width=".25"/>
<circle cx="332.9" cy="109.2" r=".49" fill="#f0f"/>
<circle cx="332.9" cy="109.2" r=".49" fill="none" stroke="#f0f" stroke-width=".25"/>
<circle cx="264.3" cy="96.5" r=".49" fill="#f0f"/>
<circle cx="264.3" cy="96.5" r=".49" fill="none" stroke="#f0f" stroke-width=".25"/>
<circle cx="117" cy="261.6" r=".49" fill="#f0f"/>
<circle cx="117" cy="261.6" r=".49" fill="none" stroke="#f0f" stroke-width=".25"/>
<circle cx="200.8" cy="180.4" r=".49" fill="#f0f"/>
<circle cx="200.8" cy="180.4" r=".49" fill="none" stroke="#f0f" stroke-width=".25"/>
<circle cx="157.7" cy="170.2" r=".49" fill="#f0f"/>
<circle cx="157.7" cy="170.2" r=".49" fill="none" stroke="#f0f" stroke-width=".25"/>
<circle cx="73.8" cy="215.9" r=".49" fill="#f0f"/>
<circle cx="73.8" cy="215.9" r=".49" fill="none" stroke="#f0f" stroke-width=".25"/>
<circle cx="76.4" cy="218.5" r=".49" fill="#f0f"/>
<circle cx="76.4" cy="218.5" r=".49" fill="none" stroke="#f0f" stroke-width=".25"/>
<circle cx="307.5" cy="114.3" r=".49" fill="#f0f"/>
<circle cx="307.5" cy="114.3" r=".49" fill="none" stroke="#f0f" stroke-width=".25"/>
<circle cx="251.6" cy="124.5" r=".49" fill="#f0f"/>
<circle cx="251.6" cy="124.5" r=".49" fill="none" stroke="#f0f" stroke-width=".25"/>
<circle cx="274.5" cy="114.3" r=".49" fill="#f0f"/>
<circle cx="274.5" cy="114.3" r=".49" fill="none" stroke="#f0f" stroke-width=".25"/>
<circle cx="89.1" cy="28" r=".49" fill="#f0f"/>
<circle cx="89.1" cy="28" r=".49" fill="none" stroke="#f0f" stroke-width=".25"/>
<circle cx="78.9" cy="28" r=".49" fill="#f0f"/>
<circle cx="78.9" cy="28" r=".49" fill="none" stroke="#f0f" stroke-width=".25"/>
<circle cx="114.5" cy="28" r=".49" fill="#f0f"/>
<circle cx="114.5" cy="28" r=".49" fill="none" stroke="#f0f" stroke-width=".25"/>
<circle cx="99.2" cy="28" r=".49" fill="#f0f"/>
<circle cx="99.2" cy="28" r=".49" fill="none" stroke="#f0f" stroke-width=".25"/>
<circle cx="129.7" cy="28" r=".49" fill="#f0f"/>
<circle cx="129.7" cy="28" r=".49" fill="none" stroke="#f0f" stroke-width=".25"/>
<circle cx="256.7" cy="28" r=".49" fill="#f0f"/>
<circle cx="256.7" cy="28" r=".49" fill="none" stroke="#f0f" stroke-width=".25"/>
<circle cx="246.6" cy="28" r=".49" fill="#f0f"/>
<circle cx="246.6" cy="28" r=".49" fill="none" stroke="#f0f" stroke-width=".25"/>
<circle cx="236.4" cy="28" r=".49" fill="#f0f"/>
<circle cx="236.4" cy="28" r=".49" fill="none" stroke="#f0f" stroke-width=".25"/>
<text font-size="4.8" x="328.6" y="265.8">CC2650EM-JohBalun</text>
<g font-size="4.1">
<text x="266.9" y="132.8">R30 and R31</text>
<text x="266.9" y="136.9">placed as triport.</text>
<text x="266.9" y="145">Mount either</text>
<text x="266.9" y="149.1">R30 or R31</text>
<text x="38.3" y="244.6">EM Connector 1</text>
<text x="109.4" y="244.6">EM Connector 2</text>
</g>
<g font-size="3.8">
<text x="333.7" y="275">FGK</text>
<text x="333.7" y="282.6">NN</text>
</g>
<g font-size="3.3">
<text x="99.3" y="20.4">VDDS Decoupling Capacitors</text>
<text x="254.2" y="20.4">VDDR Decoupling Capacitors</text>
<text x="318.5" y="261.8">Title:</text>
<text x="318.5" y="272">Drawn:</text>
<text x="318.5" y="279.6">Checked:</text>
<text x="318.5" y="287.2">Size:</text>
<text x="348.9" y="287.2">Rev:</text>
<text x="379.4" y="287.2">Sheet:</text>
<text x="328.6" y="289.8">A3</text>
<text x="359.1" y="289.8">2.0.0</text>
<text x="392.1" y="289.8">1</text>
<text x="397.2" y="289.8">of 1</text>
</g>
<g font-size="3">
<text x="94.2" y="25.3">Pin 11</text>
<text x="109.4" y="25.3">Pin 28</text>
<text x="129.7" y="25.3">Pin 18</text>
<text x="251.7" y="25.3">Pin 29</text>
<text x="266.9" y="25.3">Pin 32</text>
</g>
<g font-size="2.3">
<text x="48.5" y="19.9">VDD_EB</text>
<text x="86.6" y="19.9">VDDS</text>
<text x="244" y="19.9">VDDR</text>
<text x="60.7" y="27.4">2</text>
<text x="73.1" y="27.4">1</text>
<text x="170.4" y="83.4">VDDS</text>
<text x="180.5" y="83.4">VDDR</text>
<text x="124.2" y="93.5">6</text>
<text x="167.1" y="93.5">28</text>
<text x="266.4" y="90.9">4</text>
<text x="281.4" y="90.9">3</text>
<text x="124.2" y="96">7</text>
<text x="124.2" y="98.6">8</text>
<text x="124.2" y="101.1">9</text>
<text x="167.1" y="101.1">29</text>
<text x="167.1" y="96">11</text>
<text x="167.1" y="98.6">18</text>
<text x="266.4" y="96">5</text>
<text x="281.4" y="96">2</text>
<text x="122.9" y="103.6">10</text>
<text x="122.9" y="106.2">15</text>
<text x="167.1" y="103.6">32</text>
<text x="275.1" y="103">1</text>
<text x="81.5" y="113.9">VDDS</text>
<text x="122.9" y="111.3">20</text>
<text x="122.9" y="113.8">21</text>
<text x="167.1" y="108.7">17 DCDC_SW</text>
<text x="230.8" y="113.8">2</text>
<text x="248.4" y="113.8">1</text>
<text x="314.7" y="108.7">2</text>
<text x="314.7" y="113.8">1</text>
<text x="329.6" y="108.7">3</text>
<text x="122.9" y="116.3">22</text>
<text x="122.9" y="118.9">23</text>
<text x="167.1" y="118.9">2</text>
<text x="167.1" y="116.3">3</text>
<text x="230.8" y="118.9">3</text>
<text x="248.4" y="118.9">6</text>
<text x="122.9" y="121.4">24</text>
<text x="122.9" y="124">25</text>
<text x="167.1" y="121.4">1</text>
<text x="230.8" y="124">4</text>
<text x="248.4" y="124">5</text>
<text x="122.9" y="126.5">26</text>
<text x="122.9" y="129">27</text>
<text x="167.1" y="131.6">30</text>
<text x="167.1" y="129">31</text>
<text x="122.9" y="134.1">19</text>
<text x="122.9" y="136.7">14</text>
<text x="167.1" y="136.7">5</text>
<text x="122.9" y="139.2">13</text>
<text x="167.1" y="139.2">4</text>
<text x="122.9" y="149.4">33</text>
<text x="122.9" y="144.3">12</text>
<text x="159.7" y="169.7">1</text>
<text x="169.6" y="169.7">2</text>
<text x="192.7" y="169.7">1</text>
<text x="207.7" y="169.7">3</text>
<text x="198.9" y="179.2">2</text>
<text x="204" y="179.2">4</text>
<text x="45.4" y="253.5">1</text>
<text x="45.4" y="256">3</text>
<text x="60.4" y="253.5">2</text>
<text x="60.4" y="256">4</text>
<text x="119.1" y="253.5">1</text>
<text x="119.1" y="256">3</text>
<text x="134.1" y="253.5">2</text>
<text x="134.1" y="256">4</text>
<text x="45.4" y="258.6">5</text>
<text x="45.4" y="261.1">7</text>
<text x="45.4" y="263.7">9</text>
<text x="60.4" y="258.6">6</text>
<text x="60.4" y="261.1">8</text>
<text x="60.4" y="263.7">10</text>
<text x="101.8" y="258.7">VDD_EB</text>
<text x="119.1" y="258.6">5</text>
<text x="119.1" y="261.1">7</text>
<text x="119.1" y="263.7">9</text>
<text x="134.1" y="258.6">6</text>
<text x="134.1" y="261.1">8</text>
<text x="134.1" y="263.7">10</text>
<text x="44.1" y="266.2">11</text>
<text x="44.1" y="268.7">13</text>
<text x="60.4" y="266.2">12</text>
<text x="60.4" y="268.7">14</text>
<text x="117.8" y="266.2">11</text>
<text x="117.8" y="268.7">13</text>
<text x="134.1" y="266.2">12</text>
<text x="134.1" y="268.7">14</text>
<text x="44.1" y="271.3">15</text>
<text x="44.1" y="273.8">17</text>
<text x="60.4" y="271.3">16</text>
<text x="60.4" y="273.8">18</text>
<text x="117.8" y="271.3">15</text>
<text x="117.8" y="273.8">17</text>
<text x="134.1" y="271.3">16</text>
<text x="134.1" y="273.8">18</text>
<text x="44.1" y="276.4">19</text>
<text x="60.4" y="276.4">20</text>
<text x="117.8" y="276.4">19</text>
<text x="134.1" y="276.4">20</text>
<text x="318.5" y="294">Date:</text>
<text x="354" y="294">Tuesday, June 28, 2016</text>
</g>
<g font-size="2.3" fill="#000080">
<text x="58.6" y="25">BLM18HE152SN1</text>
<text x="221.2" y="25">L5</text>
<text x="67.3" y="30.1">FL1</text>
<text x="81.5" y="32.6">C10</text>
<text x="101.8" y="32.6">C16</text>
<text x="117" y="32.6">C18</text>
<text x="132.3" y="32.6">C26</text>
<text x="145" y="32.6">C17</text>
<text x="220.7" y="31.6">10uH</text>
<text x="239" y="32.6">C15</text>
<text x="259.3" y="32.6">C11</text>
<text x="276" y="35.1">C14</text>
<text x="81.2" y="37.7">DNM</text>
<text x="101.8" y="37.7">100nF</text>
<text x="116.8" y="37.7">100nF</text>
<text x="132" y="37.7">10uF</text>
<text x="144.7" y="37.7">100nF</text>
<text x="238.7" y="37.7">10uF</text>
<text x="259" y="37.7">100nF</text>
<text x="276" y="38.2">100nF</text>
<text x="269.4" y="84.9">J1</text>
<text x="269.4" y="88">SMA-10V21-TGG</text>
<text x="127.2" y="91">U1</text>
<text x="277.1" y="106.3">R31</text>
<text x="317.7" y="102.4">A1</text>
<text x="233.9" y="111.3">FL2</text>
<text x="277.1" y="108.8">0</text>
<text x="282.1" y="111.3">R30</text>
<text x="297.4" y="111.3">R14</text>
<text x="282.1" y="119">DNM</text>
<text x="297.4" y="119">0</text>
<text x="310.1" y="119">C23</text>
<text x="317.7" y="117.9">2.4GHz</text>
<text x="86.6" y="124">R13</text>
<text x="309.8" y="124">DNM</text>
<text x="86.6" y="126.6">100k</text>
<text x="228.8" y="129.1">2450BM14G0011</text>
<text x="88.1" y="141.8">C28</text>
<text x="88.1" y="144.9">100nF</text>
<text x="107.6" y="149.4">C21</text>
<text x="108.2" y="154.5">1uF</text>
<text x="127.2" y="154.5">CC26xx-5x5</text>
<text x="162.8" y="165.9">Y1</text>
<text x="195.8" y="162.1">Y2</text>
<text x="195.8" y="164.7">24MHz</text>
<text x="150.6" y="177.4">C8</text>
<text x="160.2" y="174.8">32.768kHz</text>
<text x="177" y="177.4">C9</text>
<text x="148.3" y="180.4">22pF</text>
<text x="177" y="180.4">22pF</text>
<text x="81.5" y="215.5">R18</text>
<text x="94.2" y="215.5">0</text>
<text x="81.5" y="218">R17</text>
<text x="94.2" y="218">0</text>
<text x="81.5" y="225.6">R16</text>
<text x="91.6" y="225.6">DNM</text>
<text x="81.5" y="228.2">R15</text>
<text x="91.6" y="228.2">DNM</text>
<text x="55.8" y="248.5">P1</text>
<text x="129.5" y="248.5">P2</text>
<text x="251.7" y="276.4">FIDU1</text>
<text x="269.4" y="276.4">FIDU2</text>
<text x="287.2" y="276.4">FIDU3</text>
<text x="40.8" y="284.1">SFM-110-02-S-D-A-K-TR</text>
<text x="114.5" y="284.1">SFM-110-02-S-D-A-K-TR</text>
<text x="251.7" y="286.6">FIDU4</text>
<text x="269.4" y="286.6">FIDU5</text>
<text x="287.2" y="286.6">FIDU6</text>
</g>
<g font-size="2.3" fill="#f00">
<text x="206.4" y="27.3">DCDC_SW</text>
<text x="104.8" y="93.3">DIO_0</text>
<text x="104.8" y="95.8">DIO_1</text>
<text x="104.8" y="98.4">DIO_2</text>
<text x="104.8" y="100.9">DIO_3</text>
<text x="104.8" y="103.5">DIO_4</text>
<text x="104.8" y="106">DIO_5/JTAG_TDO</text>
<text x="104.8" y="108.5">DIO_6/JTAG_TDI16</text>
<text x="104.8" y="111.1">DIO_7</text>
<text x="104.8" y="113.6">DIO_8</text>
<text x="104.8" y="116.2">DIO_9</text>
<text x="104.8" y="118.7">DIO_10</text>
<text x="104.8" y="121.2">DIO_11</text>
<text x="104.8" y="123.8">DIO_12</text>
<text x="71.8" y="131.6">nRESET</text>
<text x="104.8" y="126.3">DIO_13</text>
<text x="104.8" y="128.9">DIO_14</text>
<text x="178.5" y="128.9">X24M_P</text>
<text x="178.5" y="131.4">X24M_N</text>
<text x="104.8" y="136.5">JTAG_TCK</text>
<text x="104.8" y="139">JTAG_TMS</text>
<text x="54" y="215.2">DIO_5/JTAG_TDO</text>
<text x="99.8" y="215.2">DIO_5</text>
<text x="54" y="217.8">DIO_6/JTAG_TDI</text>
<text x="99.8" y="217.8">DIO_6</text>
<text x="99.8" y="227.9">JTAG_TDI</text>
<text x="99.8" y="225.4">JTAG_TDO</text>
<text x="66.7" y="255.9">DIO_3</text>
<text x="66.7" y="253.3">DIO_2</text>
<text x="104.8" y="253.3">JTAG_TCK</text>
<text x="142.9" y="255.9">JTAG_TMS</text>
<text x="31.2" y="263.5">DIO_0</text>
<text x="31.2" y="260.9">DIO_1</text>
<text x="66.7" y="260.9">DIO_13</text>
<text x="66.7" y="258.4">DIO_5</text>
<text x="66.7" y="263.5">DIO_6</text>
<text x="31.2" y="266">DIO_7</text>
<text x="66.7" y="268.6">DIO_9</text>
<text x="66.7" y="266">DIO_4</text>
<text x="31.2" y="273.6">DIO_8</text>
<text x="31.2" y="271.1">DIO_14</text>
<text x="66.7" y="271.1">DIO_10</text>
<text x="66.7" y="273.6">DIO_11</text>
<text x="99.8" y="271.3">nRESET</text>
<text x="99.8" y="273.6">JTAG_TDI</text>
<text x="66.7" y="276.2">DIO_12</text>
<text x="99.8" y="276.2">JTAG_TDO</text>
</g>
<g font-size="2.3" fill="#004080">
<text x="128.5" y="95.1">DIO_0</text>
<text x="157.7" y="95.1">VDDS</text>
<text x="128.5" y="97.6">DIO_1</text>
<text x="128.5" y="100.2">DIO_2</text>
<text x="149.8" y="100.2">VDDS_DCDC</text>
<text x="156.4" y="97.6">VDDS2</text>
<text x="128.5" y="102.7">DIO_3</text>
<text x="128.5" y="105.2">DIO_4</text>
<text x="128.5" y="107.8">DIO_5</text>
<text x="157.6" y="102.7">VDDR</text>
<text x="157.6" y="105.2">VDDR</text>
<text x="128.5" y="110.3">DIO_6</text>
<text x="128.5" y="112.9">DIO_7</text>
<text x="152.3" y="110.3">DCDC_SW</text>
<text x="128.5" y="115.4">DIO_8</text>
<text x="128.5" y="117.9">DIO_9</text>
<text x="156.7" y="117.9">RX_TX</text>
<text x="235.2" y="115.4">NC</text>
<text x="240.6" y="115.4">UBP</text>
<text x="128.5" y="120.5">DIO_10</text>
<text x="128.5" y="123">DIO_11</text>
<text x="128.5" y="125.6">DIO_12</text>
<text x="158.1" y="120.5">RF_N</text>
<text x="158.2" y="123">RF_P</text>
<text x="235.2" y="120.5">BP1 GND</text>
<text x="235.2" y="125.6">BP2 GND</text>
<text x="128.5" y="128.1">DIO_13</text>
<text x="128.5" y="130.6">DIO_14</text>
<text x="155.3" y="130.6">X24M_P</text>
<text x="128.5" y="135.7">RESET_N</text>
<text x="155.2" y="133.2">X24M_N</text>
<text x="128.5" y="140.8">JTAG_TMSC</text>
<text x="128.5" y="138.3">JTAG_TCKC</text>
<text x="154.2" y="140.8">X32K_Q1</text>
<text x="154.2" y="138.3">X32K_Q2</text>
<text x="128.5" y="145.9">DCOUPL</text>
<text x="128.5" y="151">VSS</text>
</g>
<g font-size="1.8">
<text x="44.2" y="1.9">1</text>
<text x="127.1" y="1.9">2</text>
<text x="210.1" y="1.9">3</text>
<text x="293" y="1.9">4</text>
<text x="376" y="1.9">5</text>
<text x=".8" y="40.6">A</text>
<text x="418.2" y="40.6">A</text>
<text x=".8" y="113.6">B</text>
<text x="418.2" y="113.6">B</text>
<text x=".8" y="186.6">C</text>
<text x="418.2" y="186.6">C</text>
<text x=".8" y="259.5">D</text>
<text x="418.2" y="259.5">D</text>
<text x="44.2" y="296.3">1</text>
<text x="127.1" y="296.3">2</text>
<text x="210.1" y="296.3">3</text>
<text x="293" y="296.3">4</text>
<text x="376" y="296.3">5</text>
</g>
</svg>
